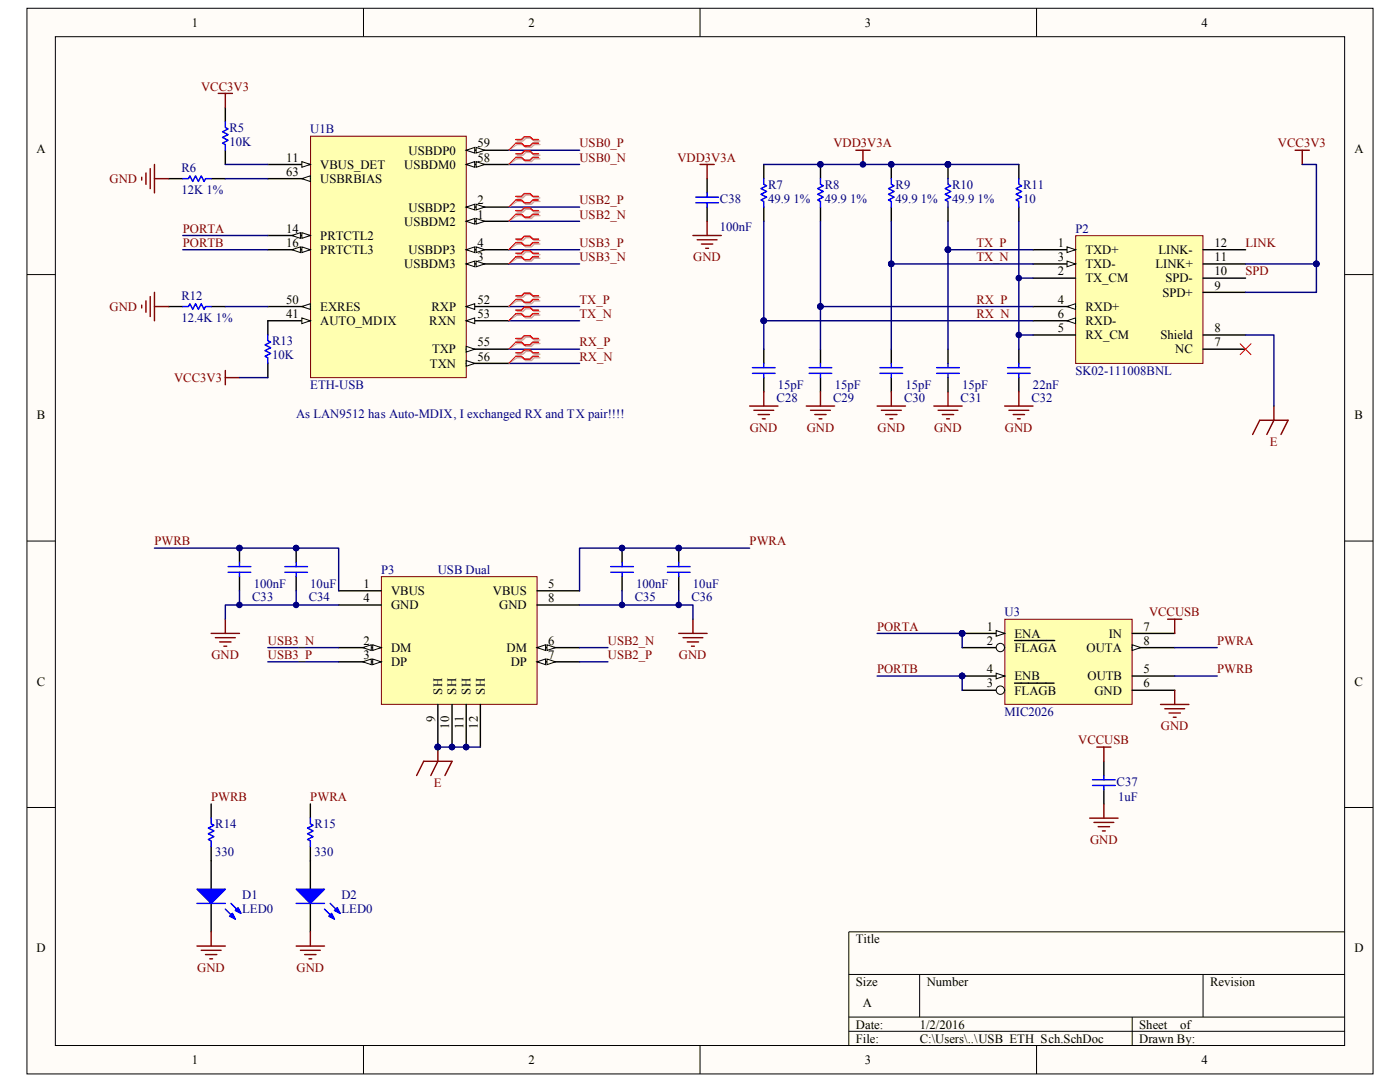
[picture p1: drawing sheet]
<svg xmlns="http://www.w3.org/2000/svg" width="279mm" height="216mm" viewBox="0 0 279 216" stroke-linecap="round" stroke-linejoin="round" font-family="sans-serif">
<path d="M5.4 1.7h268.6v212.6h-268.6z" fill="#fffcf8"/>
<path d="M5.4 1.7h268.6v212.6h-268.6z" fill="none" stroke="#000" stroke-width=".2"/>
<path d="M11.1 7.4h257.3v201.2h-257.3z" fill="#fffcf8"/>
<g fill="none" stroke="#000" stroke-width=".2">
<path d="M11 7.3h257.4v201.3h-257.4zM72.5 1.6v5.7M139.7 1.6v5.7M206.9 1.6v5.7M5.4 54.8h5.6M268.4 54.8h5.6M5.4 108h5.6M268.4 108h5.6M5.4 161.1h5.6M268.4 161.1h5.6M169.4 194.4h99M183.5 194.4v8.5"/>
<path d="M240.1 194.4v8.5M268.4 185.9h-99v22.7M72.5 208.6v5.7M139.7 208.6v5.7M169.4 202.9h99M169.4 205.8h99M206.9 208.6v5.7M226 202.9v5.7"/>
</g>
<path d="M62 27.2h31v48.2h-31z" fill="#ffffb0"/>
<path d="M62 27.2h31v48.2h-31z" fill="none" stroke="#800000" stroke-width=".2"/>
<path d="M53.5 32.8h8.4" fill="none" stroke="#000" stroke-width=".28"/>
<path d="M60.2 32.2l1.7 .6-1.7 .6z" fill="#fffcf8" stroke="#000" stroke-width=".2"/>
<path d="M53.5 35.6h8.4" fill="none" stroke="#000" stroke-width=".28"/>
<path d="M60.2 35.6l1.7-.5v1.1z" fill="#fffcf8" stroke="#000" stroke-width=".2"/>
<path d="M93 30h8.5" fill="none" stroke="#000" stroke-width=".28"/>
<g fill="#fffcf8" stroke="#000" stroke-width=".2">
<path d="M93 30l1.7-.6v1.1z"/>
<path d="M95 29.4l1.7 .6-1.7 .5z"/>
</g>
<path d="M93 32.8h8.5" fill="none" stroke="#000" stroke-width=".28"/>
<g fill="#fffcf8" stroke="#000" stroke-width=".2">
<path d="M93 32.8l1.7-.6v1.2z"/>
<path d="M95 32.2l1.7 .6-1.7 .6z"/>
</g>
<path d="M53.5 47h8.4" fill="none" stroke="#000" stroke-width=".28"/>
<g fill="#fffcf8" stroke="#000" stroke-width=".2">
<path d="M60.2 46.4l1.7 .6-1.7 .6z"/>
<path d="M58.3 47l1.7-.6v1.2z"/>
</g>
<path d="M53.5 49.8h8.4" fill="none" stroke="#000" stroke-width=".28"/>
<g fill="#fffcf8" stroke="#000" stroke-width=".2">
<path d="M60.2 49.3l1.7 .5-1.7 .6z"/>
<path d="M58.3 49.8l1.7-.5v1.1z"/>
</g>
<path d="M93 41.3h8.5" fill="none" stroke="#000" stroke-width=".28"/>
<g fill="#fffcf8" stroke="#000" stroke-width=".2">
<path d="M93 41.3l1.7-.5v1.1z"/>
<path d="M95 40.8l1.7 .5-1.7 .6z"/>
</g>
<path d="M93 44.2h8.5" fill="none" stroke="#000" stroke-width=".28"/>
<g fill="#fffcf8" stroke="#000" stroke-width=".2">
<path d="M93 44.2l1.7-.6v1.1z"/>
<path d="M95 43.6l1.7 .6-1.7 .5z"/>
</g>
<path d="M93 49.8h8.5" fill="none" stroke="#000" stroke-width=".28"/>
<g fill="#fffcf8" stroke="#000" stroke-width=".2">
<path d="M93 49.8l1.7-.5v1.1z"/>
<path d="M95 49.3l1.7 .5-1.7 .6z"/>
</g>
<path d="M93 52.7h8.5" fill="none" stroke="#000" stroke-width=".28"/>
<g fill="#fffcf8" stroke="#000" stroke-width=".2">
<path d="M93 52.7l1.7-.6v1.1z"/>
<path d="M95 52.1l1.7 .6-1.7 .5z"/>
</g>
<path d="M53.5 61.2h8.4" fill="none" stroke="#000" stroke-width=".28"/>
<path d="M60.2 61.2l1.7-.6v1.1z" fill="#fffcf8" stroke="#000" stroke-width=".2"/>
<path d="M53.5 64h8.4" fill="none" stroke="#000" stroke-width=".28"/>
<path d="M60.2 63.4l1.7 .6-1.7 .6z" fill="#fffcf8" stroke="#000" stroke-width=".2"/>
<path d="M93 61.2h8.5" fill="none" stroke="#000" stroke-width=".28"/>
<path d="M93 61.2l1.7-.6v1.1z" fill="#fffcf8" stroke="#000" stroke-width=".2"/>
<path d="M93 64h8.5" fill="none" stroke="#000" stroke-width=".28"/>
<path d="M93 64l1.7-.6v1.2z" fill="#fffcf8" stroke="#000" stroke-width=".2"/>
<path d="M93 69.7h8.5" fill="none" stroke="#000" stroke-width=".28"/>
<path d="M93 69.1l1.7 .6-1.7 .5z" fill="#fffcf8" stroke="#000" stroke-width=".2"/>
<path d="M93 72.5h8.5" fill="none" stroke="#000" stroke-width=".28"/>
<path d="M93 71.9l1.7 .6-1.7 .6z" fill="#fffcf8" stroke="#000" stroke-width=".2"/>
<path d="M76.2 115.1h31v25.4h-31z" fill="#ffffb0"/>
<path d="M76.1 115.1h31.1v25.4h-31.1z" fill="none" stroke="#800000" stroke-width=".2"/>
<path d="M67.6 117.9h8.5M107.2 117.9h8.5M67.6 120.7h8.5M67.6 129.2h8.5M107.2 120.7h8.5" fill="none" stroke="#000" stroke-width=".28"/>
<g fill="#fffcf8" stroke="#000" stroke-width=".2">
<path d="M74.4 128.7l1.7 .5-1.7 .6z"/>
<path d="M72.4 129.2l1.7-.5v1.1z"/>
</g>
<path d="M67.6 132.1h8.5" fill="none" stroke="#000" stroke-width=".28"/>
<g fill="#fffcf8" stroke="#000" stroke-width=".2">
<path d="M74.4 131.5l1.7 .6-1.7 .5z"/>
<path d="M72.4 132.1l1.7-.6v1.1z"/>
</g>
<path d="M107.2 129.2h8.5" fill="none" stroke="#000" stroke-width=".28"/>
<g fill="#fffcf8" stroke="#000" stroke-width=".2">
<path d="M107.2 129.2l1.7-.5v1.1z"/>
<path d="M109.2 128.7l1.7 .5-1.7 .6z"/>
</g>
<path d="M107.2 132.1h8.5" fill="none" stroke="#000" stroke-width=".28"/>
<g fill="#fffcf8" stroke="#000" stroke-width=".2">
<path d="M107.2 132.1l1.7-.6v1.1z"/>
<path d="M109.2 131.5l1.7 .6-1.7 .5z"/>
</g>
<g fill="none" stroke="#000" stroke-width=".28">
<path d="M33.7 35.6h2.8M42.1 35.6h2.9M45 21.5v2.8M45 30v2.8M152.4 32.8v2.8M163.7 32.8v2.8M177.9 32.8v2.8M189.2 32.8v2.8M152.4 41.3v2.9M163.7 41.3v2.9M177.9 41.3v2.9M189.2 41.3v2.9"/>
<path d="M33.7 61.2h2.8M42.1 61.2h2.9M53.5 64v2.8M53.5 72.5v2.8M47.8 109.4v2.8M47.8 115v2.9M87.4 140.6v8.5M90.2 140.6v8.5M93 140.6v8.5M95.9 140.6v8.5"/>
</g>
<g fill="#000080" stroke="#000080" stroke-width=".2">
<circle cx="87.4" cy="149.1" r=".55"/>
<circle cx="93" cy="149.1" r=".55"/>
<circle cx="90.2" cy="149.1" r=".55"/>
<circle cx="47.8" cy="109.4" r=".55"/>
<circle cx="189.2" cy="32.8" r=".55"/>
<circle cx="177.9" cy="32.8" r=".55"/>
<circle cx="163.7" cy="32.8" r=".55"/>
<circle cx="172.2" cy="32.8" r=".55"/>
</g>
<path d="M36.5 35.6h1.1l.3-.5 .6 1.1 .5-1.1 .6 1.1 .6-1.1 .5 1.1 .3-.6h1.1M45 24.3v1.1l.5 .3-1.1 .6 1.1 .6-1.1 .5 1.1 .6-1.1 .6 .6 .2v1.2M152.4 35.6v1.2l.6 .3-1.1 .5 1.1 .6-1.1 .6 1.1 .5-1.1 .6 .5 .3v1.1M163.7 35.6v1.2l.6 .3-1.1 .5 1.1 .6-1.1 .6 1.1 .5-1.1 .6 .5 .3v1.1M177.9 35.6v1.2l.5 .3-1.1 .5 1.1 .6-1.1 .6 1.1 .5-1.1 .6 .6 .3v1.1M189.2 35.6v1.2l.6 .3-1.2 .5 1.2 .6-1.2 .6 1.2 .5-1.2 .6 .6 .3v1.1M36.5 61.2h1.1l.3-.6 .6 1.1 .5-1.1 .6 1.1 .6-1.1 .5 1.1 .3-.5h1.1M53.5 66.8v1.2l.5 .3-1.1 .5 1.1 .6-1.1 .6 1.1 .5-1.1 .6 .6 .3v1.1M45.5 113.1h4.6M45.5 114.2h4.6M47.8 112.2v.9M47.8 114.2v.8" fill="none" stroke="#00f" stroke-width=".28"/>
<g fill="none" stroke="#000080" stroke-width=".28">
<path d="M45 32.8h8.5M45 35.6h8.5M101.5 32.8h14.2M101.5 30h14.2M152.4 32.8h36.8M101.5 41.3h14.2M101.5 44.2h14.2M101.5 49.8h14.2M101.5 52.7h14.2M45 61.2h8.5M47.8 75.3h5.7M101.5 61.2h14.2"/>
<path d="M101.5 64h14.2M101.5 69.7h14.2M101.5 72.5h14.2M53.5 129.2h14.1M53.5 132.1h14.1M67.6 120.7h-22.6v2.9M115.7 120.7h22.6v2.9M115.7 129.2h5.6M115.7 132.1h5.6M87.4 149.1h8.5"/>
</g>
<g fill="none" stroke="#800000" stroke-width=".28">
<path d="M43.6 18.6h2.8M45 18.6v2.9M28.3 35.4v.5M29.1 34.5v2.3M30 33.7v3.9M30.8 32.8v5.7M30.8 35.6h2.9M170.8 30h2.8M172.2 30v2.8M30 59.2v4M30.8 58.3v5.7M28.3 60.9v.6"/>
<path d="M29.1 60v2.3M30.8 61.2h2.9M45 73.9v2.9M45 75.3h2.8M42.1 126.4h5.7M43 127.2h3.9M43.8 128.1h2.3M44.7 128.9h.5M45 123.6v2.8M135.5 126.4h5.6M136.3 127.2h4M137.2 128.1h2.2"/>
<path d="M138 128.9h.6M138.3 123.6v2.8M83.1 154.7l1.5-2.8h5.6l-1.4 2.8M87.4 149.1v2.8l-1.4 2.8"/>
</g>
<g fill="none" stroke="#d0a19e" stroke-width=".28">
<path d="M103.2 28.1h1.2l.5-.5h1.2l.5 .5h1.1M103.2 28.8h1.2l.5 .6h1.2l.5-.6h1.1M103.2 31h1.2l.5-.6h1.2l.5 .6h1.1M103.2 31.7h1.2l.5 .5h1.2l.5-.5h1.1M103.2 39.5h1.2l.5-.6h1.2l.5 .6h1.1M103.2 40.2h1.2l.5 .6h1.2l.5-.6h1.1M103.2 42.3h1.2l.5-.6h1.2l.5 .6h1.1M103.2 43h1.2l.5 .6h1.2l.5-.6h1.1M103.2 48h1.2l.5-.6h1.2l.5 .6h1.1M103.2 48.7h1.2l.5 .6h1.2l.5-.6h1.1M103.2 50.8h1.2l.5-.5h1.2l.5 .5h1.1M103.2 51.5h1.2l.5 .6h1.2l.5-.6h1.1"/>
<path d="M103.2 59.3h1.2l.5-.5h1.2l.5 .5h1.1M103.2 60h1.2l.5 .6h1.2l.5-.6h1.1M103.2 62.2h1.2l.5-.6h1.2l.5 .6h1.1M103.2 62.9h1.2l.5 .5h1.2l.5-.5h1.1M103.2 67.8h1.2l.5-.5h1.2l.5 .5h1.1M103.2 68.5h1.2l.5 .6h1.2l.5-.6h1.1M103.2 70.7h1.2l.5-.6h1.2l.5 .6h1.1M103.2 71.4h1.2l.5 .5h1.2l.5-.5h1.1"/>
</g>
<path d="M103.2 28.8l-1.7 1.2M103.2 31.7l-1.7 1.1M103.2 40.2l-1.7 1.1M103.2 43l-1.7 1.2M103.2 48.7l-1.7 1.1M103.2 51.5l-1.7 1.2M103.2 60l-1.7 1.2M103.2 62.9l-1.7 1.1M103.2 68.5l-1.7 1.2M103.2 71.4l-1.7 1.1" fill="none" stroke="#d0a19e" stroke-width=".2"/>
<g fill="none" stroke="#f00" stroke-width=".28">
<path d="M102.9 27.9h1.2l.5-.6h1.2l.5 .6h1.2M102.9 28.6h1.2l.5 .5h1.2l.5-.5h1.2M102.9 30.7h1.2l.5-.6h1.2l.5 .6h1.2M102.9 31.4h1.2l.5 .6h1.2l.5-.6h1.2M102.9 39.2h1.2l.5-.6h1.2l.5 .6h1.2M102.9 39.9h1.2l.5 .6h1.2l.5-.6h1.2M102.9 42h1.2l.5-.5h1.2l.5 .5h1.2M102.9 42.7h1.2l.5 .6h1.2l.5-.6h1.2M102.9 47.7h1.2l.5-.6h1.2l.5 .6h1.2M102.9 48.4h1.2l.5 .6h1.2l.5-.6h1.2M102.9 50.5h1.2l.5-.5h1.2l.5 .5h1.2M102.9 51.2h1.2l.5 .6h1.2l.5-.6h1.2"/>
<path d="M102.9 59h1.2l.5-.5h1.2l.5 .5h1.2M102.9 59.8h1.2l.5 .5h1.2l.5-.5h1.2M102.9 61.9h1.2l.5-.6h1.2l.5 .6h1.2M102.9 62.6h1.2l.5 .6h1.2l.5-.6h1.2M102.9 67.6h1.2l.5-.6h1.2l.5 .6h1.2M102.9 68.3h1.2l.5 .5h1.2l.5-.5h1.2M102.9 70.4h1.2l.5-.6h1.2l.5 .6h1.2M102.9 71.1h1.2l.5 .6h1.2l.5-.6h1.2"/>
</g>
<path d="M102.9 28.6l-1.4 1.4M102.9 31.4l-1.4 1.4M102.9 39.9l-1.4 1.4M102.9 42.7l-1.4 1.5M102.9 48.4l-1.4 1.4M102.9 51.2l-1.4 1.5M102.9 59.8l-1.4 1.4M102.9 62.6l-1.4 1.4M102.9 68.3l-1.4 1.4M102.9 71.1l-1.4 1.4" fill="none" stroke="#f00" stroke-width=".2"/>
<path d="M214.7 47.1h25.4v25.4h-25.4z" fill="#ffffb0"/>
<path d="M214.7 47h25.4v25.5h-25.4z" fill="none" stroke="#800000" stroke-width=".2"/>
<path d="M206.2 49.8h8.4" fill="none" stroke="#000" stroke-width=".28"/>
<path d="M212.9 49.3l1.7 .5-1.7 .6z" fill="#fffcf8" stroke="#000" stroke-width=".2"/>
<path d="M206.2 52.7h8.4" fill="none" stroke="#000" stroke-width=".28"/>
<path d="M212.9 52.1l1.7 .6-1.7 .5z" fill="#fffcf8" stroke="#000" stroke-width=".2"/>
<path d="M206.2 55.5h8.4M206.2 61.2h8.4" fill="none" stroke="#000" stroke-width=".28"/>
<path d="M212.9 61.2l1.7-.6v1.1z" fill="#fffcf8" stroke="#000" stroke-width=".2"/>
<path d="M206.2 64h8.4" fill="none" stroke="#000" stroke-width=".28"/>
<path d="M212.9 64l1.7-.6v1.2z" fill="#fffcf8" stroke="#000" stroke-width=".2"/>
<g fill="none" stroke="#000" stroke-width=".28">
<path d="M203.3 32.8v2.8M203.3 41.3v2.9M240.1 58.3h8.5M240.1 55.5h8.5M240.1 52.7h8.5M240.1 49.8h8.5M152.4 69.7v2.8M152.4 75.3v2.9M163.7 69.7v2.8M163.7 75.3v2.9M177.9 69.7v2.8M177.9 75.3v2.9"/>
<path d="M189.2 69.7v2.8M189.2 75.3v2.9M203.3 69.7v2.8M203.3 75.3v2.9M206.2 66.8h8.4M240.1 66.8h8.5M240.1 69.7h8.5"/>
</g>
<g fill="none" stroke="#00f" stroke-width=".28">
<path d="M203.3 35.6v1.2l.6 .3-1.1 .5 1.1 .6-1.1 .6 1.1 .5-1.1 .6 .5 .3v1.1M150.2 73.4h4.5M150.2 74.5h4.5M152.4 72.5v.9M152.4 74.5v.8M161.5 73.4h4.5M161.5 74.5h4.5M163.7 72.5v.9M163.7 74.5v.8M175.6 73.4h4.5M175.6 74.5h4.5M177.9 72.5v.9"/>
<path d="M177.9 74.5v.8M186.9 73.4h4.6M186.9 74.5h4.6M189.2 72.5v.9M189.2 74.5v.8M201.1 73.4h4.5M201.1 74.5h4.5M203.3 72.5v.9M203.3 74.5v.8"/>
</g>
<g fill="none" stroke="#000080" stroke-width=".28">
<path d="M189.2 32.8h14.1M259.9 32.8h2.8v19.9M152.4 44.2v25.5M163.7 44.2v25.5M177.9 44.2v25.5M177.9 52.7h28.3M189.2 44.2v25.5M189.2 49.8h17M203.3 44.2v25.5M203.3 55.5h2.9M248.6 52.7h14.1M262.7 52.7v5.6h-14.1"/>
<path d="M152.4 64h53.8M163.7 61.2h42.5M203.3 66.8h2.9M248.6 66.8h5.6v14.2"/>
</g>
<g fill="#000080" stroke="#000080" stroke-width=".2">
<circle cx="152.4" cy="64" r=".55"/>
<circle cx="163.7" cy="61.2" r=".55"/>
<circle cx="177.9" cy="52.6" r=".55"/>
<circle cx="189.2" cy="49.8" r=".55"/>
<circle cx="203.3" cy="55.5" r=".55"/>
<circle cx="203.3" cy="66.8" r=".55"/>
<circle cx="189.2" cy="32.8" r=".55"/>
<circle cx="262.7" cy="52.6" r=".55"/>
</g>
<path d="M247.4 68.5l2.3 2.3M249.7 68.5l-2.3 2.3" fill="none" stroke="#f00" stroke-width=".2"/>
<g fill="none" stroke="#800000" stroke-width=".28">
<path d="M258.5 30h2.8M259.9 30v2.8M152.4 78.2v2.8M163.7 78.2v2.8M177.9 78.2v2.8M189.2 78.2v2.8M203.3 78.2v2.8M149.6 81h5.7M150.4 81.9h4M151.3 82.7h2.3M152.1 83.6h.6M160.9 81h5.7"/>
<path d="M161.8 81.9h3.9M162.6 82.7h2.3M163.5 83.6h.5M175.1 81h5.6M175.9 81.9h4M176.7 82.7h2.3M177.6 83.6h.6M186.4 81h5.6M187.2 81.9h4M188.1 82.7h2.2M188.9 83.6h.6M200.5 81h5.7"/>
<path d="M201.4 81.9h3.9M202.2 82.7h2.3M203 83.6h.6M250 86.7l1.4-2.8h5.7l-1.5 2.8M254.2 81v2.9l-1.4 2.8"/>
</g>
<path d="M200.6 123.6h25.3v16.9h-25.3z" fill="#ffffb0"/>
<path d="M200.5 123.6h25.4v16.9h-25.4z" fill="none" stroke="#800000" stroke-width=".2"/>
<path d="M192 126.4h8.5" fill="none" stroke="#000" stroke-width=".28"/>
<path d="M198.8 125.8l1.7 .6-1.7 .6z" fill="#fffcf8" stroke="#000" stroke-width=".2"/>
<circle cx="192" cy="126.4" r=".55" fill="#000080" stroke="#000080" stroke-width=".2"/>
<path d="M192 129.2h8.5" fill="none" stroke="#000" stroke-width=".28"/>
<circle cx="199.6" cy="129.2" r=".83" fill="#fffcf8" stroke="#000" stroke-width=".2"/>
<path d="M192 134.9h8.5M202.5 127.8h8" fill="none" stroke="#000" stroke-width=".28"/>
<path d="M198.8 134.3l1.7 .6-1.7 .6z" fill="#fffcf8" stroke="#000" stroke-width=".2"/>
<circle cx="192" cy="134.9" r=".55" fill="#000080" stroke="#000080" stroke-width=".2"/>
<path d="M192 137.7h8.5" fill="none" stroke="#000" stroke-width=".28"/>
<circle cx="199.6" cy="137.7" r=".84" fill="#fffcf8" stroke="#000" stroke-width=".2"/>
<path d="M202.5 136.3h7.8M226 126.4h8.4M226 129.2h8.4" fill="none" stroke="#000" stroke-width=".28"/>
<path d="M226 128.7l1.7 .5-1.7 .6z" fill="#fffcf8" stroke="#000" stroke-width=".2"/>
<g fill="none" stroke="#000" stroke-width=".28">
<path d="M141.1 35.6v2.9M141.1 41.3v2.9M59.1 109.4v2.8M59.1 115v2.9M124.2 109.4v2.8M124.2 115v2.9M135.5 109.4v2.8M135.5 115v2.9M226 134.9h8.4M226 137.7h8.4M220.3 151.9v2.8M220.3 157.6v2.8"/>
<path d="M42.1 160.4v2.9M42.1 168.9v8.5M61.9 160.4v2.9M61.9 168.9v8.5M42.1 180.3v5.6M61.9 180.3v5.6"/>
</g>
<g fill="#000080" stroke="#000080" stroke-width=".2">
<circle cx="192" cy="126.4" r=".55"/>
<circle cx="192" cy="134.9" r=".55"/>
<circle cx="59.1" cy="109.4" r=".55"/>
<circle cx="124.1" cy="109.4" r=".55"/>
<circle cx="135.4" cy="109.4" r=".55"/>
<circle cx="47.8" cy="120.7" r=".55"/>
<circle cx="59.1" cy="120.7" r=".55"/>
<circle cx="124.1" cy="120.7" r=".55"/>
<circle cx="135.4" cy="120.7" r=".55"/>
</g>
<g fill="none" stroke="#800000" stroke-width=".28">
<path d="M139.7 32.8h2.8M141.1 32.8v2.8M138.3 47h5.6M139.1 47.8h4M140 48.7h2.2M140.8 49.5h.6M141.1 44.2v2.8M233 123.6h2.9M234.4 123.6v2.8M234.4 137.7v2.9M218.9 149.1h2.8M220.3 149.1v2.8"/>
<path d="M231.6 140.6h5.7M232.5 141.4h3.9M233.3 142.3h2.3M234.2 143.1h.5M217.5 163.3h5.6M218.3 164.1h4M219.2 165h2.2M220 165.8h.6M220.3 160.4v2.9M39.3 188.8h5.7M40.2 189.6h3.9M41 190.5h2.3"/>
<path d="M41.9 191.3h.5M42.1 185.9v2.9M59.1 188.8h5.7M60 189.6h3.9M60.8 190.5h2.3M61.7 191.3h.5M61.9 185.9v2.9"/>
</g>
<g fill="none" stroke="#00f" stroke-width=".28">
<path d="M138.9 39.3h4.5M141.1 38.5v.8M138.9 40.5h4.5M141.1 40.5v.8M56.8 113.1h4.6M56.8 114.2h4.6M59.1 112.2v.9M59.1 114.2v.8M121.9 113.1h4.5M121.9 114.2h4.5M124.2 112.2v.9M124.2 114.2v.8"/>
<path d="M133.2 113.1h4.5M133.2 114.2h4.5M135.5 112.2v.9M135.5 114.2v.8M218 155.6h4.6M218 156.7h4.6M220.3 154.7v.9M220.3 156.7v.9M42.1 163.3v1.1l.6 .3-1.1 .5 1.1 .6-1.1 .6 1.1 .5-1.1 .6 .5 .3v1.1M61.9 163.3v1.1l.6 .3-1.1 .5 1.1 .6-1.1 .6 1.1 .5-1.1 .6 .5 .3v1.1M39.3 180.3h5.7M45 181.4l1.9 2"/>
<path d="M46.1 180.3l2 2M59.1 180.3h5.7M64.8 181.4l1.9 2M65.9 180.3l2 2"/>
</g>
<path d="M36.5 47h17M36.5 49.8h17M30.8 109.4h36.8v8.5M47.8 117.9v2.8M59.1 117.9v2.8M124.2 117.9v2.8M135.5 117.9v2.8M149.6 109.4h-33.9v8.5M175.1 126.4h16.9v2.8M175.1 134.9h16.9v2.8M234.4 134.9h8.5M234.4 129.2h8.5" fill="none" stroke="#000080" stroke-width=".28"/>
<g fill="#00f" stroke="#00f" stroke-width=".28">
<path d="M39.3 177.4h5.7l-2.9 2.9z"/>
<path d="M45.8 182.8l.6-.5 .5 1.1z"/>
<path d="M46.9 181.7l.6-.6 .6 1.2z"/>
<path d="M59.1 177.4h5.7l-2.9 2.9z"/>
<path d="M65.6 182.8l.6-.5 .5 1.1z"/>
<path d="M67.3 181.1l.6 1.2-1.2-.6z"/>
</g>
<g font-size="2.5">
<text x="38.3" y="5.3">1</text>
<text x="105.5" y="5.3">2</text>
<text x="172.6" y="5.3">3</text>
<text x="239.8" y="5.3">4</text>
<text x="95.3" y="29.4">59</text>
<text x="7.3" y="30.5">A</text>
<text x="57.1" y="32.3">11</text>
<text x="57.1" y="35.1">63</text>
<text x="63.9" y="33.7">VBUS_DET</text>
<text x="80.7" y="33.7">USBDM0</text>
<text x="81.5" y="30.9">USBDP0</text>
<text x="95.3" y="32.3">58</text>
<text x="270.3" y="30.5">A</text>
<text x="63.9" y="36.5">USBRBIAS</text>
<text x="95.3" y="40.8">2</text>
<text x="57.1" y="46.4">14</text>
<text x="63.9" y="47.8">PRTCTL2</text>
<text x="80.7" y="45">USBDM2</text>
<text x="81.5" y="42.2">USBDP2</text>
<text x="95.3" y="43.6">1</text>
<text x="57.1" y="49.3">16</text>
<text x="63.9" y="50.7">PRTCTL3</text>
<text x="80.7" y="53.5">USBDM3</text>
<text x="81.5" y="50.7">USBDP3</text>
<text x="95.3" y="49.3">4</text>
<text x="95.3" y="52.1">3</text>
<text x="211.1" y="49.3">1</text>
<text x="211.1" y="52.1">3</text>
<text x="216.6" y="50.7">TXD+</text>
<text x="216.6" y="53.5">TXD-</text>
<text x="230.6" y="53.5">LINK+</text>
<text x="231.2" y="50.7">LINK-</text>
<text x="242.3" y="52.1">11</text>
<text x="242.3" y="49.3">12</text>
<text x="211.1" y="54.9">2</text>
<text x="216.6" y="56.3">TX_CM</text>
<text x="232" y="59.2">SPD+</text>
<text x="232.6" y="56.3">SPD-</text>
<text x="242.3" y="57.8">9</text>
<text x="242.3" y="54.9">10</text>
<text x="57.1" y="60.6">50</text>
<text x="57.1" y="63.5">41</text>
<text x="63.9" y="62">EXRES</text>
<text x="63.9" y="64.9">AUTO_MDIX</text>
<text x="85.7" y="64.9">RXN</text>
<text x="86.1" y="62">RXP</text>
<text x="95.3" y="60.6">52</text>
<text x="95.3" y="63.5">53</text>
<text x="211.1" y="60.6">4</text>
<text x="211.1" y="63.5">6</text>
<text x="216.6" y="62">RXD+</text>
<text x="216.6" y="64.9">RXD-</text>
<text x="86.2" y="70.5">TXP</text>
<text x="95.3" y="69.1">55</text>
<text x="95.3" y="72">56</text>
<text x="211.1" y="66.3">5</text>
<text x="216.6" y="67.7">RX_CM</text>
<text x="231.6" y="67.7">Shield</text>
<text x="234.6" y="70.5">NC</text>
<text x="242.3" y="69.1">7</text>
<text x="242.3" y="66.3">8</text>
<text x="85.8" y="73.4">TXN</text>
<text x="7.4" y="83.6">B</text>
<text x="270.3" y="83.6">B</text>
<text x="72.5" y="117.3">1</text>
<text x="78.1" y="118.7">VBUS</text>
<text x="98.4" y="118.7">VBUS</text>
<text x="109.4" y="117.3">5</text>
<text x="72.5" y="120.2">4</text>
<text x="78.1" y="121.6">GND</text>
<text x="99.6" y="121.6">GND</text>
<text x="109.4" y="120.2">8</text>
<text x="197" y="125.8">1</text>
<text x="228.2" y="125.8">7</text>
<text x="72.5" y="128.7">2</text>
<text x="72.5" y="131.5">3</text>
<text x="78.1" y="130.1">DM</text>
<text x="101.1" y="130.1">DM</text>
<text x="109.4" y="128.7">6</text>
<text x="109.4" y="131.5">7</text>
<text x="197" y="128.7">2</text>
<text x="202.5" y="127.3">ENA</text>
<text x="202.5" y="130.1">FLAGA</text>
<text x="216.9" y="130.1">OUTA</text>
<text x="221.3" y="127.3">IN</text>
<text x="228.2" y="128.7">8</text>
<text x="7.4" y="136.8">C</text>
<text x="78.1" y="132.9">DP</text>
<text x="101.9" y="132.9">DP</text>
<text x="197" y="134.3">4</text>
<text x="197" y="137.2">3</text>
<text x="202.5" y="135.8">ENB</text>
<text x="217" y="135.8">OUTB</text>
<text x="228.2" y="134.3">5</text>
<text x="228.2" y="137.2">6</text>
<text x="270.3" y="136.8">C</text>
<text x="88.3" y="138.6" transform="rotate(-90 88.3 138.6)">SH</text>
<text x="91.1" y="138.6" transform="rotate(-90 91.1 138.6)">SH</text>
<text x="93.9" y="138.6" transform="rotate(-90 93.9 138.6)">SH</text>
<text x="96.7" y="138.6" transform="rotate(-90 96.7 138.6)">SH</text>
<text x="202.5" y="138.6">FLAGB</text>
<text x="218.4" y="138.6">GND</text>
<text x="86.8" y="144.1" transform="rotate(-90 86.8 144.1)">9</text>
<text x="89.7" y="145.4" transform="rotate(-90 89.7 145.4)">10</text>
<text x="92.5" y="145.4" transform="rotate(-90 92.5 145.4)">11</text>
<text x="95.3" y="145.4" transform="rotate(-90 95.3 145.4)">12</text>
<text x="7.3" y="190">D</text>
<text x="170.8" y="188.2">Title</text>
<text x="270.3" y="190">D</text>
<text x="170.8" y="196.7">Size</text>
<text x="184.9" y="196.7">Number</text>
<text x="241.5" y="196.7">Revision</text>
<text x="172.2" y="201">A</text>
<text x="170.8" y="205.2">Date:</text>
<text x="170.8" y="208.1">File:</text>
<text x="183.5" y="205.2">1/2/2016</text>
<text x="183.5" y="208.1">C:\Users\..\USB_ETH_Sch.SchDoc</text>
<text x="227.4" y="205.2">Sheet</text>
<text x="227.4" y="208.1">Drawn By:</text>
<text x="235.5" y="205.2">of</text>
<text x="38.3" y="212.3">1</text>
<text x="105.5" y="212.3">2</text>
<text x="172.6" y="212.3">3</text>
<text x="239.8" y="212.3">4</text>
</g>
<g font-size="2.5" fill="#800000">
<text x="40.1" y="18.1">VCC3V3</text>
<text x="115.6" y="29.4">USB0_P</text>
<text x="166.3" y="29.4">VDD3V3A</text>
<text x="255" y="29.4">VCC3V3</text>
<text x="115.6" y="32.3">USB0_N</text>
<text x="135.2" y="32.3">VDD3V3A</text>
<text x="21.9" y="36.5">GND</text>
<text x="115.6" y="40.8">USB2_P</text>
<text x="36.5" y="46.4">PORTA</text>
<text x="115.6" y="43.6">USB2_N</text>
<text x="36.5" y="49.3">PORTB</text>
<text x="115.6" y="49.3">USB3_P</text>
<text x="115.6" y="52.1">USB3_N</text>
<text x="138.3" y="52.1">GND</text>
<text x="194.9" y="49.3">TX_P</text>
<text x="194.9" y="52.1">TX_N</text>
<text x="248.6" y="49.3">LINK</text>
<text x="248.6" y="54.9">SPD</text>
<text x="21.9" y="62">GND</text>
<text x="115.6" y="60.6">TX_P</text>
<text x="115.6" y="63.5">TX_N</text>
<text x="194.9" y="60.6">RX_P</text>
<text x="194.9" y="63.5">RX_N</text>
<text x="115.6" y="69.1">RX_P</text>
<text x="115.6" y="72">RX_N</text>
<text x="34.8" y="76.2">VCC3V3</text>
<text x="149.6" y="86.1">GND</text>
<text x="161" y="86.1">GND</text>
<text x="175.1" y="86.1">GND</text>
<text x="186.4" y="86.1">GND</text>
<text x="200.6" y="86.1">GND</text>
<text x="253.4" y="89">E</text>
<text x="30.8" y="108.8">PWRB</text>
<text x="149.6" y="108.8">PWRA</text>
<text x="175" y="125.8">PORTA</text>
<text x="229.3" y="123">VCCUSB</text>
<text x="42.2" y="131.5">GND</text>
<text x="53.5" y="131.5">USB3_P</text>
<text x="53.5" y="128.7">USB3_N</text>
<text x="121.3" y="131.5">USB2_P</text>
<text x="121.3" y="128.7">USB2_N</text>
<text x="135.5" y="131.5">GND</text>
<text x="242.9" y="128.7">PWRA</text>
<text x="175" y="134.3">PORTB</text>
<text x="242.9" y="134.3">PWRB</text>
<text x="215.2" y="148.5">VCCUSB</text>
<text x="231.7" y="145.7">GND</text>
<text x="42.1" y="159.8">PWRB</text>
<text x="61.9" y="159.8">PWRA</text>
<text x="86.6" y="157">E</text>
<text x="217.5" y="168.4">GND</text>
<text x="39.4" y="193.9">GND</text>
<text x="59.2" y="193.9">GND</text>
</g>
<g font-size="2.5" fill="#000080">
<text x="45.8" y="29.1">10K</text>
<text x="45.8" y="26.3">R5</text>
<text x="61.9" y="26.6">U1B</text>
<text x="36.2" y="34.2">R6</text>
<text x="36.2" y="38.8">12K 1%</text>
<text x="143.7" y="40.5">C38</text>
<text x="153.3" y="40.5">49.9 1%</text>
<text x="153.3" y="37.6">R7</text>
<text x="164.6" y="40.5">49.9 1%</text>
<text x="164.6" y="37.6">R8</text>
<text x="178.7" y="40.5">49.9 1%</text>
<text x="178.7" y="37.6">R9</text>
<text x="190" y="40.5">49.9 1%</text>
<text x="190" y="37.6">R10</text>
<text x="204.2" y="40.5">10</text>
<text x="204.2" y="37.6">R11</text>
<text x="143.7" y="46.1">100nF</text>
<text x="214.6" y="46.4">P2</text>
<text x="36.2" y="59.8">R12</text>
<text x="36.2" y="64.3">12.4K 1%</text>
<text x="54.3" y="71.7">10K</text>
<text x="54.3" y="68.8">R13</text>
<text x="61.9" y="77.6">ETH-USB</text>
<text x="155.2" y="77.6">15pF</text>
<text x="166.6" y="77.6">15pF</text>
<text x="180.7" y="77.6">15pF</text>
<text x="192" y="77.6">15pF</text>
<text x="206.2" y="77.6">22nF</text>
<text x="214.6" y="74.8">SK02-111008BNL</text>
<text x="59.1" y="83.3">As LAN9512 has Auto-MDIX, I exchanged RX and TX pair!!!!</text>
<text x="155" y="80.2">C28</text>
<text x="166.3" y="80.2">C29</text>
<text x="180.4" y="80.2">C30</text>
<text x="191.7" y="80.2">C31</text>
<text x="205.9" y="80.2">C32</text>
<text x="50.3" y="119.9">C33</text>
<text x="50.6" y="117.3">100nF</text>
<text x="61.6" y="119.9">C34</text>
<text x="61.9" y="117.3">10uF</text>
<text x="76.1" y="114.5">P3</text>
<text x="87.4" y="114.5">USB Dual</text>
<text x="126.7" y="119.9">C35</text>
<text x="127" y="117.3">100nF</text>
<text x="138" y="119.9">C36</text>
<text x="138.3" y="117.3">10uF</text>
<text x="200.5" y="123">U3</text>
<text x="200.5" y="142.8">MIC2026</text>
<text x="222.8" y="156.8">C37</text>
<text x="223.1" y="159.8">1uF</text>
<text x="43" y="165.3">R14</text>
<text x="62.8" y="165.3">R15</text>
<text x="43" y="170.9">330</text>
<text x="62.8" y="170.9">330</text>
<text x="48.3" y="179.4">D1</text>
<text x="68.2" y="179.4">D2</text>
<text x="48.3" y="182.2">LED0</text>
<text x="68.2" y="182.2">LED0</text>
</g>
</svg>
